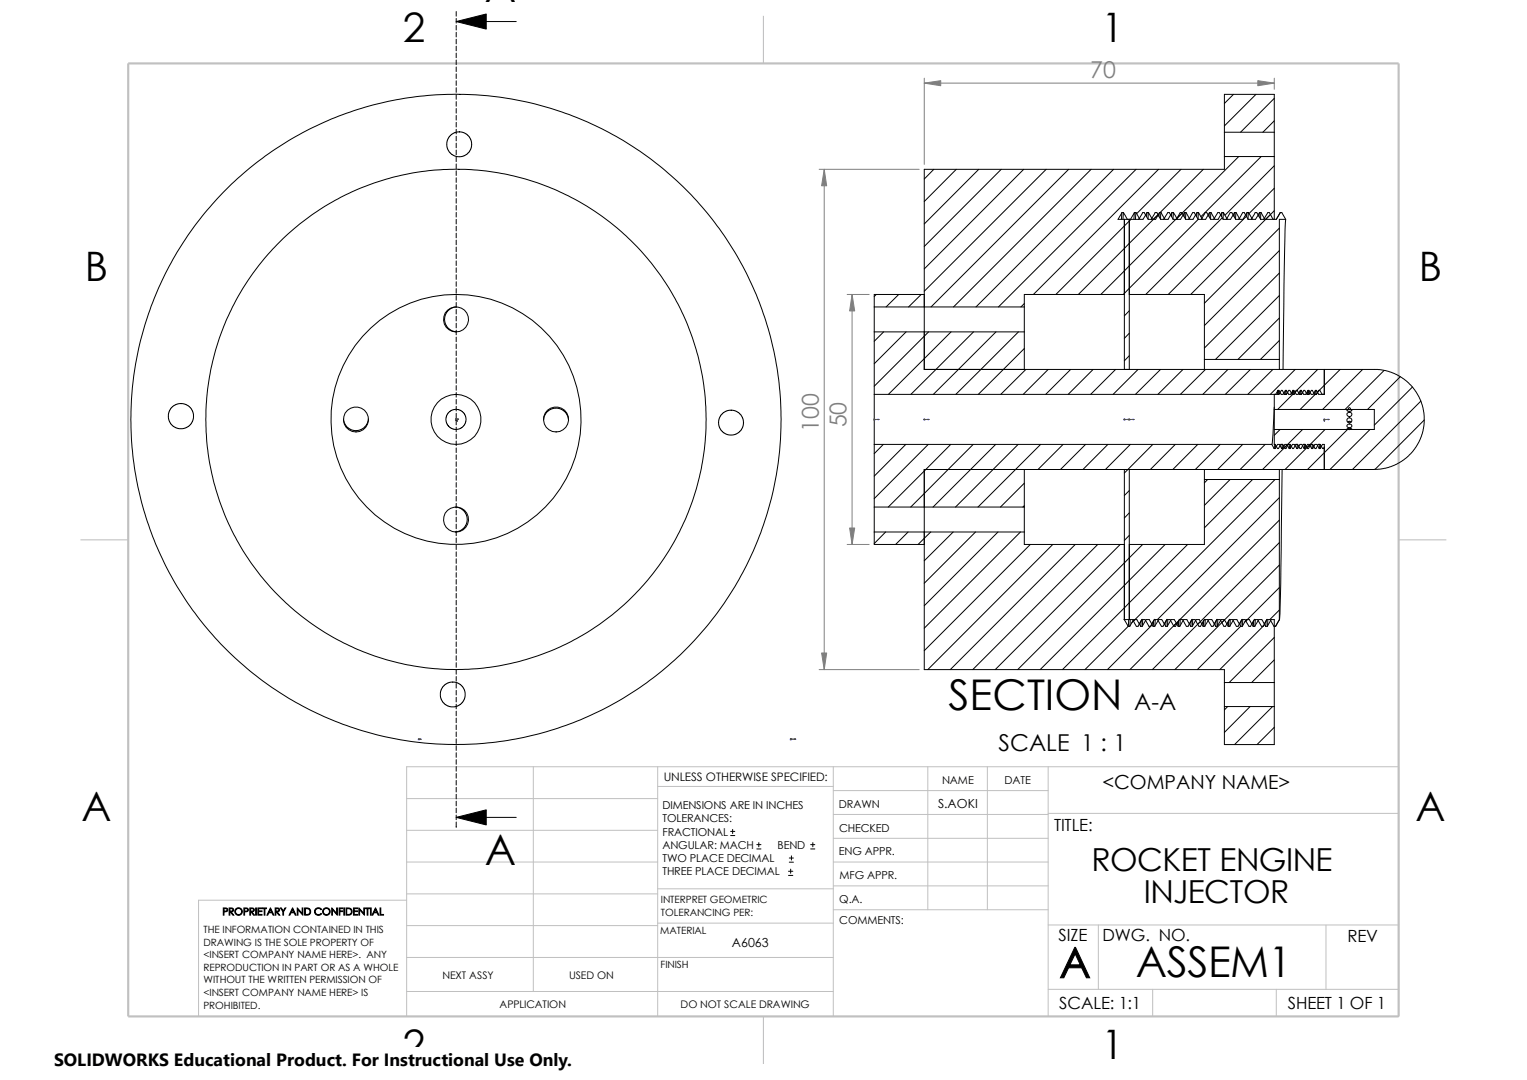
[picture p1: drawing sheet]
<svg xmlns="http://www.w3.org/2000/svg" width="420mm" height="297mm" viewBox="0 0 420 297" stroke-linecap="round" stroke-linejoin="round" font-family="sans-serif">
<g fill="none" stroke="#c0c0c0" stroke-width=".28">
<path d="M111.8 219.6h69.1M146.7 210.9v61.8M180.9 216.3h48.3M180.9 210.9v68.6M229.2 217.4h59.1M229.2 210.9v68.6M255.2 210.9v39.3M271.6 210.9v39.3M288.3 210.9v68.6M111.8 237.1h69.1M111.8 228.3h69.1M229.2 224h59.1"/>
<path d="M229.2 237.1h59.1M229.2 230.5h59.1M288.3 223.7h96.4M111.8 247.6h-57.2v31.9h330.1v-68.6h-272.9v68.6M111.8 254.6h69.1M111.8 245.8h69.1M180.9 253.9h48.3M180.9 244.4h48.3M229.2 250.2h59.1M229.2 243.6h59.1M288.3 254.4h96.4M302.1 254.4v17.7"/>
<path d="M364.7 254.4v17.7M111.8 272.7h117.4M111.8 263.3h117.4M288.3 272.1h96.4M317 272.1v7.4M351 272.1v7.4"/>
</g>
<path d="M210 4.4v13M22.1 148.5h13.2M384.7 148.5h13.1M210 279.5v13.1" fill="none" stroke="#c0c0c0" stroke-width=".3"/>
<path d="M35.3 17.4h349.4v262.1h-349.4z" fill="none" stroke="#c0c0c0" stroke-width=".59"/>
<g fill="none" stroke="#000" stroke-width=".28">
<path d="M125.5 5.9h16.5M125.5 3.2v1.2M125.5 5.1v1.2M125.5 7v1.3M125.5 8.9v1.3M125.5 10.8v1.3M125.5 12.7v1.3M125.5 14.6v1.3M125.5 16.5v1.3M125.5 18.4v1.3M125.5 20.3v1.3M125.5 22.2v1.3"/>
<path d="M125.5 24.1v1.3M125.5 26v1.3M125.5 27.9v1.3M125.5 29.8v1.3M125.5 31.7v1.3M125.5 33.7v1.2M125.5 35.6v1.2M125.5 37.5v1.2M125.5 39.4v1.2M336.8 36.4v6.7M336.8 36.4v-10.4h13.7v10.4M336.8 36.4h13.7"/>
<path d="M339.3 26l-2.5 2.4M345.4 26l-8.6 8.6M350.5 36.4v6.7M350.5 33.2l-3.2 3.2M350.5 27.1l-9.3 9.3M125.5 41.3v1.2M125.5 43.2v1.2M125.5 45.1v1.3M125.5 47v1.3M125.5 48.9v1.3M125.5 50.8v1.3M125.5 52.7v1.3"/>
<path d="M125.5 54.6v1.3M125.5 56.5v1.3M125.5 58.4v1.3M256.8 46.6l-2.6 2.6M263 46.6l-8.8 8.8M269.2 46.6l-15 15M275.4 46.6l-21.2 21.2M281.6 46.6l-27.4 27.4M287.7 46.6l-33.5 33.5M293.9 46.6l-37.8 37.8M300.1 46.6l-37.8 37.8M306.3 46.6l-37.9 37.8"/>
<path d="M308.6 58.5l-.2 1.8M309 58.5l-.1 1.8M309 58.5l1.1 1.8M309 58.5h-.4l-1.1 1.8h5.7M312 58.5h.4M312 58.5l-1.1 1.8M312 58.6l-.1 1.7M312 58.5h.5M312.4 58.6l-.1 1.7M312.5 58.5l1 1.8h.9l1.1-1.8M312.5 46.6l-37.9 37.8M315.4 58.6l-.1 1"/>
<path d="M315.5 58.5h.4M315.8 58.6v1.6M315.9 58.5l1 1.8h.9l1.1-1.8M318.5 59.1l-21.9 21.9M318.6 46.6l-34.4 34.4M318.6 58.9l-1.4 1.4M318.9 58.6l-.1 1M318.9 58.5h.4M319.3 58.5l1.1 1.8h.9l1-1.8M319.3 58.6l-.1 1.6M322.3 58.5h.4M322.3 58.6l-.1 1"/>
<path d="M322.7 58.5l1.1 1.8h.9l1.1-1.8M322.7 58.6l-.1 1.6M324.8 46.6l-12.2 12.2M325.8 58.5h.4M325.8 58.6l-.1 1M326.2 58.6l-.1 1.6M326.2 58.5l1.1 1.8h.8l1.1-1.8M329.2 58.6l-.1 1M329.2 58.5h.4M329.6 58.6l-.1 1.6M329.6 58.5l1.1 1.8h.9l1.1-1.8M331 46.6l-11.9 11.9"/>
<path d="M332.6 58.6l-.1 1M332.7 58.5h.4M333.1 58.5l1 1.8h.9l1.1-1.8M333.1 58.6l-.1 1.6M336.1 58.5h.4M336.1 58.6l-.1 1M336.2 59.9l-21.1 21.1M336.5 58.5l1.1 1.8h.9l1-1.8M336.5 58.6l-.1 1.6M336.8 43.1v3.5h-82.6v55h124.8l2 .3 2.2 .7 2.3 1.2 1.8 1.4 1.7 1.9 1.3 2 .9 2.2 .5 2.5v3l-.5 2.5-.9 2.2-1.3 2-1.7 1.9-1.8 1.5-2.9 1.4-2.8 .7-1.8 .1M336.8 43.1h13.7M339.5 58.5h.4"/>
<path d="M339.5 58.6l-.1 1M339.5 58.5h.5M339.9 58.6l-.1 1.6M340 58.5l1 1.8h.9l1.1-1.8M340.7 43.1l-17.2 17.2M342.8 59.5l-21.5 21.5M342.9 58.6v1M343 58.5h.4M343.4 58.6l-.2 1.8M343.4 58.5l1.1 1.8h.8l1.1-1.8M346.4 58.6l-.1 1M346.4 58.5h.4"/>
<path d="M346.8 58.5l1.1 1.8h3.1M346.8 58.6l-.1 1.8M346.9 43.1l-16.6 16.5M350.5 51.8l-7 6.9M350.5 58l-23 23M350.5 45.6l-13.6 13.6M350.5 43.1v17.2M352.1 58.5l-1.1 1.8M352.1 58.5h.5l1 1.8M352.1 58.5h.1M125.5 60.3v1.3M125.5 62.2v1.3"/>
<path d="M125.5 64.1v1.3M125.5 66v1.3M125.5 67.9v1.3M125.5 69.8v1.3M125.5 71.8v1.2M125.5 73.7v1.2M125.5 75.6v1.2M125.5 77.5v1.2M125.5 79.4v1.2M309.2 60.3v41.3M310.6 60.3v41.3M311.1 60.3l-20.7 20.7"/>
<path d="M313.2 60.3l1.1-1.8h.4l1.1 1.8h.9M313.4 60.1l-.2 .2M316.7 60.3l1-1.8h.5l1 1.8h.9M316.8 60.1l-.1 .2M320.1 60.3l1.1-1.8h.4l1.1 1.8h.8M320.3 60.1l-.2 .2M323.4 60.3l-20.6 20.7M323.5 60.3l1.1-1.8h.4l1.1 1.8h.9M327 60.3l1-1.8h.5l1.1 1.8M327.1 60.1l-.1 .2M329.6 60.3l-20.7 20.7M329.6 60.3h.8"/>
<path d="M330.4 60.3l1.1-1.8h.4l1.1 1.8h.8M330.6 60.1l-.2 .2M333.8 60.3l1.1-1.8h.5l1 1.8h.9M334 60.1l-.2 .2M337.3 60.3l1.1-1.8h.4l1.1 1.8h.8M337.4 60.1l-.1 .2M340.7 60.3l1.1-1.8h.4l1.1 1.8h.9M340.9 60.1l-.2 .2M344.2 60.3l1-1.8h.5l1.1 1.8h.8M344.3 60.1l-.1 .2M347.6 60.3l1.1-1.8h.4l1.1 1.8M347.8 60.1l-.2 .2"/>
<path d="M351.9 62.7l-20.6 20.7M351.9 68.9l-20.6 20.6M351.9 75.1l-20.6 20.6M353.6 60.3h-1.7v38.5M353.6 60.3l-.4 13.3-.3 28M125.5 81.3v1.2M125.5 83.2v1.3M125.5 85.1v1.3M125.5 87v1.3M125.5 88.9v1.3M125.5 90.8v1.3M125.5 92.7v1.3"/>
<path d="M125.5 94.6v1.3M125.5 96.5v1.3M125.5 98.4v1.3M125.6 84.4l-1.2 .2-.9 .6-.8 .9-.4 1.6 .2 1.4 .6 .9 .9 .8 1.6 .4M240.5 84.4v6.9M240.5 84.4h41.2M240.5 91.3h41.2M240.5 91.3v17.2M241 81l-.5 .5M243 91.3l-2.5 2.6M247.2 81l-3.5 3.4M249.2 91.3l-8.7 8.7"/>
<path d="M253.4 81l-3.5 3.4M254.2 81h-13.7v3.4M255.4 91.3l-14.9 14.9M261.6 91.3l-17.3 17.2M267.8 91.3l-17.3 17.2M273.9 91.3l-17.2 17.2M280.1 91.3l-17.2 17.2M281.7 95.8l-12.6 12.7M281.7 83.5l-.9 .9M281.7 91.3v10.3M281.7 84.4v6.9M309.2 81h-27.5v3.4"/>
<path d="M310.6 85.5l-1.4 1.4M310.6 91.7l-1.4 1.3M310.6 97.8l-1.4 1.4M310.6 81h20.7v17.8M331.3 98.8v2.8M331.3 98.8h20.6M351.9 98.8v2.8M351.9 87.5l-11.4 11.3M351.9 93.6l-5.2 5.2M351.9 81.3l-17.6 17.5M101.3 115.2l-.2 1.1-.9 1.3-1 .6-1.4 .2-1.1-.2-1-.6-.8-.9-.4-1.5M125.5 100.3v1.3"/>
<path d="M125.5 102.2v1.3M125.5 104.1v1.3M125.5 106v1.3M125.5 107.9v1.3M125.5 109.9v1.2M125.5 111.8v1.2M125.5 113.7v1.2M125.5 115.6v1.2M125.5 117.5v1.2M125.5 119.4v1.2M149.5 115.5l.4-1.5 .8-1 1-.6 1.4-.2 1 .2 1.3 .8 .8 1.3 .2 1M240.5 108.5v13.7"/>
<path d="M240.5 108.5h111.2M282.2 101.6l-6.9 6.9M288.3 101.6l-6.9 6.9M294.5 101.6l-6.9 6.9M300.7 101.6l-6.9 6.9M306.8 101.6l-6.8 6.9M313 101.6l-6.8 6.9M319.2 101.6l-6.9 6.9M325.4 101.6l-6.9 6.9M331.6 101.6l-6.9 6.9M337.7 101.6l-6.9 6.9M343.9 101.6l-6.9 6.9"/>
<path d="M350.1 101.6l-6.9 6.9M350.5 112.6v5.5M350.5 112l-.4 7.2-.3 3M350.5 118.1v4.1h.2l.7 1.2h.2l.7-1.2M350.5 112.6h20.3M350.5 108.5v4.1M351.4 107.5h.3M351.5 107.4l-.6 1.1M351.5 107.4l-.2 1.1M351.5 107.4h.2M351.7 108.5l.7-1.1h.3l.6 1.1h.5M351.7 107.4l.7 1.1h.5l.7-1.1"/>
<path d="M351.7 107.4l-.1 1.1M352 107.9l-.3 .6M352.1 118.1l-1.6 1.6M353.5 107.6l-.1 .9M353.6 107.4l-.1 .1 .3-.1M353.6 107.4h.2M353.7 107.6v.9M353.8 108.5l.7-1.1h.3l.6 1.1h.5M353.8 107.4l.7 1.1h.5l.6-1.1M354.1 107.9l-.3 .6M355.6 107.5h.2M355.6 108.5l-4.2 4.1"/>
<path d="M355.6 107.4l-.2 1.1M355.6 107.4h.3M355.9 107.4l.6 1.1h.5l.7-1.1h.2M355.9 107.4l-.2 1.1M356.2 107.9l-.3 .6M356.2 101.6l-6.8 6.9M357.4 108.5h.6l.6-1.1h.3l.6 1.1h.5M357.6 107.7l-.1 .8-.7-1.1h-.3l-.6 1.1M357.6 107.5h.3M357.6 107.4v.2M357.9 107.4l.7 1.1h.5l.6-1.1h.3M357.9 107.4l-.1 1.1"/>
<path d="M358.2 107.9l-.3 .6M358.3 118.1l-5 5M359.7 107.5h.2M359.7 107.4l-.1 1.1M360 108.5l.7-1.1h.2l.7 1.1h.5M360 107.4l.6 1.1h.5l.7-1.1M360 107.4l-.2 1.1M360.3 107.9l-.3 .6M361.7 107.5h.3M361.7 108.5l-4.1 4.1M361.8 107.4l-.2 1.1M361.8 107.4h.3"/>
<path d="M362.1 108.5l.6-1.1h.3l.6 1.1M362.1 107.4l-.2 1.1M362.4 107.9l-.3 .6M362.4 101.6l-6.2 6.3M362.8 107.4l-.2 .3M364.2 101.6v6.9h-1.5l-.6-1.1M364.2 108.3v.2M364.4 118.1l-4.9 5M368.6 101.6l-6.3 6.3M370.5 112.7h1.2a.67 .67 0 0 1-.6 .5 .67 .67 0 0 1-.6-.4zM370.6 116.8a.62 .62 0 0 1 .8-.2 .62 .62 0 0 1 .2 .9 .63 .63 0 0 1-.7 .1 .63 .63 0 0 1-.3-.8zM370.6 118.1l-11 11"/>
<path d="M370.7 116.1l.4-.2 .5 .2M370.8 112.6l.3-.5 .4 .5M370.8 112.6h.7M370.8 118.1l-.3-.1 .4-.2 .9 .2-.4 .1M371.5 112.6h6.5v5.5h-27.5M374.8 101.6l-11 11M376.8 118.1l-11 11M380.7 101.9l-10.7 10.7M385.1 103.6l-9 9M388.5 106.4l-10.5 10.5M390.8 110.3l-18.8 18.8M391.8 115.5l-13.6 13.6"/>
<path d="M125.2 139.4l1.2 .3 .9 .5 .8 1 .4 1.5-.2 1.4-.6 1-1 .8-1.5 .4M125.5 121.3v1.3M125.5 123.2v1.3M125.5 125.1v1.3M125.5 127v1.3M125.5 128.9v1.3M125.5 130.8v1.3M125.5 132.7v1.3M125.5 134.6v1.3M125.5 136.5v1.3M125.5 138.4v1.3M240.5 139.4v6.9"/>
<path d="M240.5 122.2h109.3M240.5 139.4h41.2M240.5 122.2v17.2M243 122.2l-2.5 2.6M249.1 122.2l-8.6 8.7M255.3 122.2l-14.8 14.9M261.5 122.2l-17.2 17.2M267.7 122.2l-17.2 17.2M273.9 122.2l-17.3 17.2M280 122.2l-17.2 17.2M281.7 132.9l-6.5 6.5M281.7 139.1l-.4 .3"/>
<path d="M281.7 129.1v10.3M281.7 139.4v6.9M286.2 122.2l-17.2 17.2M292.4 122.2l-6.9 6.9M298.6 122.2l-6.9 6.9M304.7 122.2l-6.8 6.9M309.2 129.1v41.3M310.6 134.9l-1.4 1.4M310.6 129.1v41.3M310.9 122.2l-6.9 6.9M317.1 122.2l-7.9 7.9M323.3 122.2l-6.9 6.9"/>
<path d="M329.4 122.2l-6.8 6.9M331.3 129.1v2.8M331.3 131.9v17.8h-20.7M331.3 131.9h20.6M332.1 131.9l-.8 .9M335.6 122.2l-6.8 6.9M338.3 131.9l-7 7.1M341.8 122.2l-6.9 6.9M344.5 131.9l-13.2 13.3M348 122.2l-6.9 6.9M349.8 122.2l.6 1.2M350.4 123.4h.3"/>
<path d="M350.5 123.2h.3M350.5 123.1l-.1 .3M350.6 122.2v.7M350.7 131.9l-39.4 39.4M350.7 123.4l.7-1.2h.5l.6 1.2M350.7 123.3v.1M350.9 122.5l-.1 .4M351.9 129.1v2.8M351.9 131.9v38.5M351.9 136.9l-33.6 33.5M352.3 122.2h.5l.6 1.2h.3l.6-1.2h.6M352.5 123.4h.3"/>
<path d="M352.6 123.2h.2M352.6 123.1l-.1 .3M352.6 129.1l-.3 31.4-.4 9.9M352.7 122.2l-.1 .9M352.8 123.4l.6-1.2h.5l.7 1.2M352.8 123.3v.1M352.9 122.5l-.1 .6M354 122.4l-6.7 6.7M354.6 123.4h.2M354.8 122.2l-.2 1.2M354.8 122.2l.7 1.2h.3l.6-1.2h.5l.6 1.2h.3l.7-1.2h.5l.6 1.2h.3l.7-1.2M354.8 123.4l.7-1.2h.5l.7 1.2"/>
<path d="M354.9 123.3l-.1 .1M355 122.5l-.1 .7h-.3M356.7 123.4h.2l.6-1.2h.6l.6 1.2M356.7 123.2h.3M356.7 123.1v.3M356.8 122.2l-.1 .7M357 122.5v.4M358.7 123.4h.2l.7-1.2h.5l.7 1.2M358.8 123.2h.2M358.9 122.2l-.2 1.2M359.1 122.5v.4M360.2 122.3l-6.8 6.8"/>
<path d="M360.5 122.2h.6l.6 1.2h.2l.7-1.2a1.31 1.31 0 0 1 1.2 1.2h.2l.2-.5M360.8 123.4h.2M360.8 123.2h.3M360.8 123.1v.3M360.9 122.2v.7M361 123.4l.7-1.2h.5l.6 1.2M361.1 123.3l-.1 .1M361.2 122.5l-.1 .4M362.8 123.4h.3M363 122.2l-.2 1.2M363.1 123.4l.6-1.2h.5v6.9M363.1 123.3v.1"/>
<path d="M363.3 122.5l-.1 .6M378 129.1h-123.8v55h82.6v3.6M125.5 140.3v1.3M125.5 142.2v1.3M125.5 144.1v1.3M125.5 146v1.3M125.5 148v1.2M125.5 149.9v1.2M125.5 151.8v1.2M125.5 153.7v1.2M125.5 155.6v1.2M125.5 157.5v1.2"/>
<path d="M125.5 159.4v1.3M240.5 146.3v3.4h13.7M240.5 146.3h41.2M243.6 146.3l-3.1 3.2M249.8 146.3l-3.5 3.4M256 146.3l-3.5 3.4M262.2 146.3l-8 7.9M268.3 146.3l-14.1 14.1M274.5 146.3l-20.3 20.3M280.7 146.3l-26.5 26.5M281.7 146.3v3.4h27.5M283.4 149.7l-29.2 29.2"/>
<path d="M289.6 149.7l-34.4 34.4M295.7 149.7l-34.3 34.4M301.9 149.7l-34.4 34.4M308.1 149.7l-34.4 34.4M310.6 141.1l-1.4 1.4M310.6 147.2l-1.4 1.4M314.3 149.7l-34.4 34.4M320.5 149.7l-34.4 34.4M326.6 149.7l-34.4 34.4M351.9 143l-27.4 27.4M351.9 149.2l-35 34.9M351.9 155.4l-28.8 28.7"/>
<path d="M125.5 161.3v1.3M125.5 163.2v1.3M125.5 165.1v1.3M125.5 167v1.3M125.5 168.9v1.3M125.5 170.8v1.3M125.5 172.7v1.3M125.5 174.6v1.3M125.5 176.5v1.3M125.5 178.4v1.3M309.2 170.4h2.3l1 1.9h.5l1.1-1.9h.8l1.1 1.9h.4l1.1-1.9h.9M309.2 170.4l1.1 1.9"/>
<path d="M310.3 172.3h.4M310.3 172.3l-11.9 11.8M310.4 170.4l-.1 1.9M310.7 172.3l1.1-1.9h.9l1 1.9M310.9 170.4l-.2 1.8M313.7 172.3h.5M313.9 170.7l-.2 1.6M314.1 170.3l-.7 1.2M314.2 172.3l1.1-1.9h.8l1.1 1.9M314.3 170.4l-.1 1.8M316.9 171.8l-12.3 12.3M317.2 172.3h.4"/>
<path d="M317.3 170.7l-.1 1.6M317.5 170.3l-.7 1.2M317.6 172.3l1.1-1.9h.8l1.1 1.9M317.8 170.4l-.2 1.8M318.4 170.4l1 1.9h.5l1.1-1.9h.8l1.1 1.9h.4l1.1-1.9h.8l1.1 1.9h.5l1-1.9h.9l1.1 1.9h.4l1.1-1.9h.8l1.1 1.9h.4l1.1-1.9h.9l1 1.9h.5l1.1-1.9h.8l1.1 1.9h.4l1.1-1.9h.8l1.1 1.9h.5l1-1.9h.9l1.1 1.9h.4M320.6 172.3h.5M320.7 170.7l-.1 1.6M321 170.3l-.7 1.2M321.1 172.3l1-1.9h.9l1.1 1.9M321.2 170.4l-.1 1.8M324.1 172.3l.1-1.6-13.4 13.4M324.1 172.3h.4"/>
<path d="M324.4 170.3l-.7 1.2M324.5 172.3l1-1.9h.9l1.1 1.9M324.6 170.4l-.1 1.8M327.5 172.3h.4M327.6 170.7l-.1 1.6M327.9 170.3l-.7 1.2M327.9 172.3l1.1-1.9h.9l1 1.9M328 170.4l-.1 1.8M330.9 172.3h.4M331 170.7l-.1 1.6M331.3 170.3l-.7 1.2M331.3 172.3l1.1-1.9h.9l1 1.9"/>
<path d="M331.5 170.4l-.1 1.8M334.3 172.3h.5M334.5 170.7l-.2 1.6M334.7 170.3l-.7 1.2M334.8 172.3l1.1-1.9h.8l1.1 1.9M334.9 170.4l-.1 1.8M337.8 172.3h.4M337.9 170.7l-.1 1.6M338.2 170.3l-.7 1.2M338.2 172.3l1.1-1.9h.9l1 1.9M338.4 170.4l-.2 1.8M341.2 172.3h.5"/>
<path d="M341.2 172.2l-11.9 11.9M341.4 170.7l-.2 1.6M341.6 170.3l-.7 1.2M341.7 172.3l1.1-1.9h.8l1.1 1.9M341.8 170.4l-.1 1.8M343.1 170.4l-.8 .7M344.7 172.3h.4l1.1-1.9h.8l1.1 1.9M344.8 170.7l-.1 1.6M345.1 170.3l-.8 1.2M345.3 170.4l-.2 1.8M347.4 172.3l1-1.9h.9l1.1 1.9h.4M347.4 172.2v.1"/>
<path d="M347.9 171.8l-12.4 12.3M348.1 172.3h.5M348.2 170.7l-.1 1.6M348.5 170.3l-.7 1.2M348.6 172.3l1-1.9h.9v17.3M348.7 170.4l-.1 1.8M350.5 175.3l-12.4 12.4M350.9 172.2l-.1 .1M351.9 161.6l-9.2 9.2M351.9 167.8l-2.7 2.6M351.9 170.4l-1 1.9M351.9 170.4l-1.1 1.9"/>
<path d="M125.5 180.3v1.3M125.5 182.2v1.3M125.5 184.1v1.3M125.5 186.1v1.2M125.5 188v1.2M125.5 189.9v1.2M125.5 191.8v1.2M125.5 193.7v1.2M125.5 195.6v1.2M125.5 197.5v1.3M125.5 199.4v1.3M336.8 187.7v6.6"/>
<path d="M336.8 194.3v10.5h13.7v-10.5M336.8 187.7h13.7M336.8 194.3h13.7M337.7 194.3l-.9 .9M343.8 194.3l-7 7.1M350 194.3l-10.4 10.5M350.5 187.7v6.6M350.5 181.5l-6.2 6.2M350.5 187.7h-.1M125.5 201.3v1.3M125.5 203.2v1.3M125.5 205.1v1.3"/>
<path d="M125.5 207v1.3M125.5 208.9v1.3M125.5 210.8v1.3M125.5 212.7v1.3M125.5 214.6v1.3M125.5 216.5v1.3M125.5 218.4v1.3M350.5 200l-4.8 4.8M125.5 224.8h16.5M125.5 220.3v1.3M125.5 222.2v1.3M125.5 224.2v1.2"/>
<path d="M125.5 226.1v1.4M201 229.8h1.1M201 228.6h1.1M201.5 228.1v1.1M208.2 233.5h1.1M208.2 232.3h1.1M208.7 231.7v1.2M216.9 239.6h1.2M217.1 237.1h1.1M217.1 236h1.1M217.5 239v1.2M217.7 235.4v1.1"/>
<path d="M223 233.5h1.1M223 232.3h1.1M223.6 231.7v1.2M216.9 240.7h1.2"/>
<circle cx="126.3" cy="39.7" r="3.4"/>
<circle cx="125.4" cy="87.8" r="3.4"/>
<circle cx="49.8" cy="114.5" r="3.5"/>
<circle cx="97.9" cy="115.3" r="3.4"/>
<circle cx="125.4" cy="115.3" r="6.9"/>
<circle cx="125.4" cy="115.3" r="2.76"/>
<circle cx="125.4" cy="115.4" r="89.4"/>
<circle cx="125.4" cy="115.3" r="68.8"/>
<circle cx="125.4" cy="115.4" r="34.4"/>
<circle cx="152.9" cy="115.3" r="3.4"/>
<circle cx="201" cy="116.2" r="3.4"/>
<circle cx="371.1" cy="115.6" r=".69"/>
<circle cx="371.2" cy="114" r=".62"/>
<circle cx="125.4" cy="142.9" r="3.4"/>
<circle cx="124.5" cy="191" r="3.4"/>
</g>
<g fill="#00f" stroke="#00f" stroke-width=".28">
<path d="M241.5 115.3l.3 .1h-.3z"/>
<path d="M254.1 115.4h.2z"/>
<path d="M255.2 115.3l.4 .1h-.4z"/>
<path d="M309.2 115.3h.1z"/>
<path d="M310.3 115.3l.3 .1h-.3z"/>
<path d="M310.5 115.4h.2z"/>
<path d="M311.6 115.3l.4 .1h-.4z"/>
<path d="M364.2 115.6h.1l-.1 .3z"/>
<path d="M365.3 115.3l.3 .1h-.3z"/>
<path d="M218.5 203.2l.4 .1-.4 .1z"/>
<path d="M125.8 115.3l.3 .1h-.3z"/>
<path d="M125.7 115.2l.4 .1-.3 .1z"/>
<path d="M125.8 115.3h.3l-.3 .1z"/>
<path d="M125.6 115.7l.1-.1 .2 .3z"/>
<path d="M115.5 203.2l.4 .1-.4 .1z"/>
</g>
<g fill="none" stroke="#00f" stroke-width=".28">
<path d="M125.3 115.4h.8M125.3 115.2l.3 .3M125.4 115.4h.1M125.4 115.2v.3M125.4 115.4l.5 .5M125.6 115.2l-.3 .3M126.1 115.3l-.7 .1M240.3 115.4h1.5M240.3 115.2l.3 .3M240.5 115.4h.1M240.5 115.2v.3M240.6 115.2l-.3 .3"/>
<path d="M254.1 115.4h1.5M254.1 115.2l.3 .3M254.2 115.4h.1M254.2 115.2v.3M254.3 115.2l-.3 .3M309.1 115.4h2.9M309.1 115.2l.3 .3M309.2 115.2v.3M309.4 115.2l-.3 .3M310.5 115.2l.3 .3M310.6 115.2v.3M310.7 115.2l-.3 .3"/>
<path d="M364.1 115.4h1.5M364.1 115.2l.3 .3M364.2 115.2v.7M364.4 115.2l-.3 .3M115.1 203.3h.8M115.1 203.2l.3 .3M115.2 203.3h.1M115.2 203.2v.3M115.3 203.2l-.3 .3M217.4 203.3h1.5M217.4 203.2l.3 .3M217.5 203.3h.1"/>
<path d="M217.5 203.2v.3M217.6 203.2l-.3 .3"/>
</g>
<path d="M254.2 21.5v23.7M254.2 22.9h96.3M350.5 21.5v3.1M225.3 46.6h27.5M226.7 46.6v137.5M233 81h6.1M234.4 81v68.7M233 149.7h6.1M225.3 184.1h27.5" fill="none" stroke="#808080" stroke-width=".28"/>
<g fill="#808080" stroke="#808080" stroke-width=".28">
<path d="M234.4 81l.7 4.5h-1.4z"/>
<path d="M233.7 145.2h1.4l-.7 4.5z"/>
<path d="M226 179.6h1.4l-.7 4.5z"/>
<path d="M226.7 46.6l.7 4.5h-1.4z"/>
<path d="M254.2 22.9l4.5-.7v1.4z"/>
<path d="M345.9 22.2l4.6 .7-4.6 .7z"/>
</g>
<path d="M125.5 5.9l8.2-2v4.1zM125.5 224.8l8.2-2.1v4.2z" fill="#000" stroke="#000" stroke-width=".28"/>
<path d="M14.9 288.1h142.6v8.9h-142.6z" fill="#fff"/>
<g font-size="11.6">
<text x="133.4" y=".6">A</text>
<text x="260.9" y="195.2">SECTION</text>
<text x="133.4" y="238">A</text>
<text x="291.4" y="268.9">A</text>
<text x="312.4" y="268.7">ASSEM1</text>
</g>
<g font-size="11.2">
<text x="110.8" y="11.7">2</text>
<text x="303" y="11.7">1</text>
<text x="23.3" y="77.2">B</text>
<text x="390.2" y="77.2">B</text>
<text x="22.4" y="225.7">A</text>
<text x="389.3" y="225.7">A</text>
<text x="110.8" y="291.2">2</text>
<text x="303" y="291.2">1</text>
</g>
<g font-size="8.7">
<text x="300.2" y="239.5">ROCKET ENGINE</text>
<text x="314.6" y="248.2">INJECTOR</text>
</g>
<g font-size="6.4" fill="#808080">
<text x="299.9" y="21.5">70</text>
<text x="225.2" y="118.7" transform="rotate(-90 225.2 118.7)">100</text>
<text x="232.8" y="117.5" transform="rotate(-90 232.8 117.5)">50</text>
</g>
<g font-size="6.4">
<text x="312" y="195.2">A-A</text>
<text x="274.6" y="206.5">SCALE 1 : 1</text>
</g>
<text font-size="5.3" x="303.2" y="217.1">&lt;COMPANY NAME&gt;</text>
<text font-size="4.9" x="14.9" y="293.3">SOLIDWORKS Educational Product. For Instructional Use Only.</text>
<g font-size="4.6">
<text x="289.9" y="228.5">TITLE:</text>
<text x="291.1" y="258.8">SIZE</text>
<text x="303.2" y="258.9">DWG. NO.</text>
<text x="370.6" y="259">REV</text>
<text x="291.3" y="277.5">SCALE: 1:1</text>
<text x="354.2" y="277.5">SHEET 1 OF 1</text>
</g>
<g font-size="3.4">
<text x="258" y="222.1">S.AOKI</text>
<text x="201.3" y="260.5">A6063</text>
</g>
<text font-size="3.2" x="182.5" y="214.8">UNLESS OTHERWISE SPECIFIED:</text>
<g font-size="3">
<text x="259.1" y="215.5">NAME</text>
<text x="276.3" y="215.5">DATE</text>
<text x="182.2" y="222.5">DIMENSIONS ARE IN INCHES</text>
<text x="182.2" y="226.2">TOLERANCES:</text>
<text x="230.8" y="222.1">DRAWN</text>
<text x="182.2" y="229.8">FRACTIONAL</text>
<text x="182.2" y="233.5">ANGULAR: MACH</text>
<text x="213.9" y="233.5">BEND</text>
<text x="230.8" y="228.8">CHECKED</text>
<text x="182.2" y="237.1">TWO PLACE DECIMAL</text>
<text x="230.7" y="235.2">ENG APPR.</text>
<text x="182.2" y="240.7">THREE PLACE DECIMAL</text>
<text x="230.9" y="241.7">MFG APPR.</text>
<text x="230.8" y="248.2">Q.A.</text>
<text x="230.8" y="254">COMMENTS:</text>
</g>
<g font-size="2.9">
<text x="121.7" y="269.3">NEXT ASSY</text>
<text x="156.5" y="269.2">USED ON</text>
<text x="137.4" y="277.3">APPLICATION</text>
<text x="187.2" y="277.3">DO NOT SCALE DRAWING</text>
</g>
<g font-size="2.8">
<text x="61.2" y="251.7">PROPRIETARY AND CONFIDENTIAL</text>
<text x="181.8" y="251.9">TOLERANCING PER:</text>
<text x="181.8" y="248.5">INTERPRET GEOMETRIC</text>
<text x="56" y="256.6">THE INFORMATION CONTAINED IN THIS</text>
<text x="181.6" y="256.8">MATERIAL</text>
<text x="56" y="260.1">DRAWING IS THE SOLE PROPERTY OF</text>
<text x="56" y="263.5">&lt;INSERT COMPANY NAME HERE&gt;. ANY</text>
<text x="56" y="267">REPRODUCTION IN PART OR AS A WHOLE</text>
<text x="181.7" y="266.1">FINISH</text>
<text x="56" y="273.9">&lt;INSERT COMPANY NAME HERE&gt; IS</text>
<text x="56" y="270.5">WITHOUT THE WRITTEN PERMISSION OF</text>
<text x="56" y="277.4">PROHIBITED.</text>
</g>
</svg>
